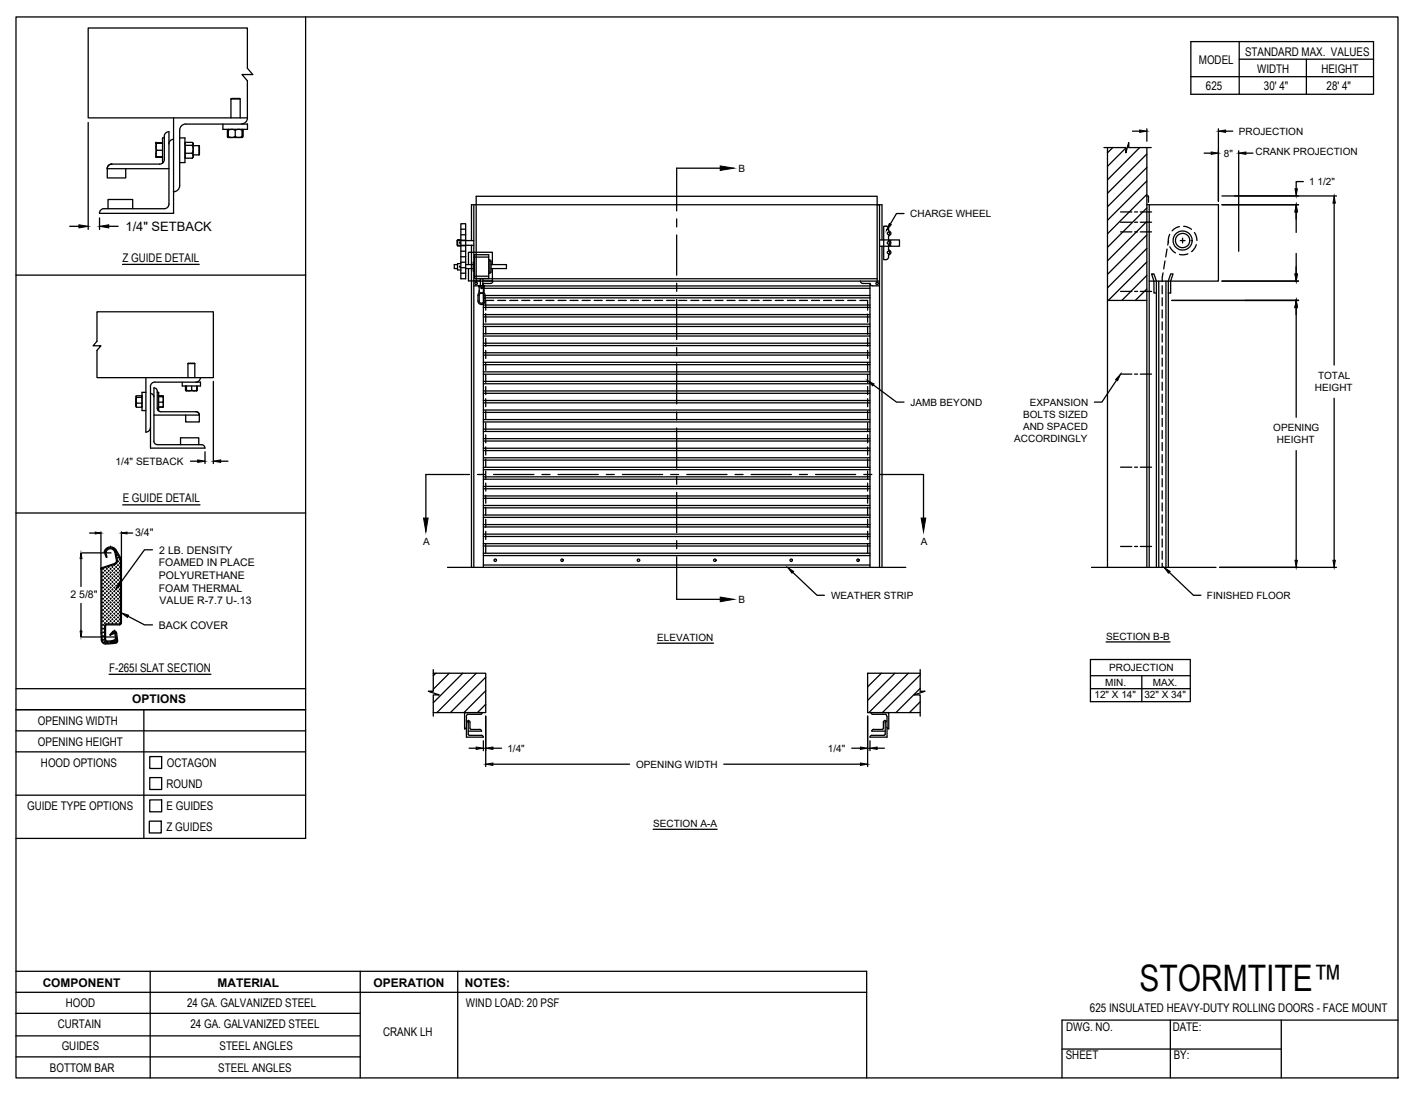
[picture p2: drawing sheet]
<svg xmlns="http://www.w3.org/2000/svg" width="279mm" height="216mm" viewBox="0 0 279 216" stroke-linecap="round" stroke-linejoin="round" font-family="sans-serif">
<!-- layer: ANNOTATIONS -->
<g fill="none" stroke="#000" stroke-width=".25">
<path d="M17.4 24.2v21.1M223.5 25.9h1.4M226.3 25.4v2.5M237.6 30.2h1.4M240.4 25.4v14.3M241.1 38.7h22.6M241.8 25.9h1.4M244.4 29.8v19.8M245.8 30.2h1.4M257.2 35.8h-1.4v1.5M13.8 44.7h1.8M19.6 43v2.3"/>
<path d="M21.5 44.7h1.8M178.4 42.1h-1.5l-1.2 2.1M231.2 59.3h25M241.1 55.5h15.1M241.1 40.4h15.1M255.8 41.8v4.1M255.8 50v4.1M263.2 40.1v32M42.1 75.3v16.2M172.3 76l4.6 3.4h1.5M220.3 75l-2.9 4.4h-1.5M255.8 60.7v21.7"/>
<path d="M263.2 78.6v32M37.6 91h1.4M40.4 89.2v2.3M43.5 91h1.5M255.8 88.9v21.7M16 110.2v5.5M16 119.1v5.5M16.2 109.1h5.7M17.7 105.2h1.1M19.9 105v7.2M24 105v5.5M25.1 105.2h1.1"/>
<path d="M30.1 108.5h-1.6l-4.8 6.6M156.4 112.9l4.8 4.6h1.5M230.7 112.9l4.8 4.6h1.5M240.6 112h23.1M16.2 125.7h6.4M25.3 121.6l3.2 1.7h1.6M129.7 126.9h11.1M215.2 130.2h19.7v8.3h-19.7zM215.2 133.4h19.7M215.2 135.9h19.7M218.2 126.7h12.7M225.3 133.4v5.1"/>
<path d="M92.6 147.7h1.4M95.4 146.2v1.9M95.8 141.3v10M97.3 147.7h1.7M97.3 150.8h26.9M142.8 150.8h27M168.1 147.7h1.7M171.2 141.3v10M171.7 146.2v1.9M173.1 147.7h1.4M128.9 163.7h12.6"/>
</g>
<!-- layer: CRANK LH -->
<g fill="none" stroke="#000" stroke-width=".25">
<path d="M217.8 29.1h4.3v1.1l.6-2v.9h4.5M218.5 29.1v82.9M219.6 29.1l-1.1 1.1M222.1 29.2l-3.6 3.6M222.7 28.6l-.2 .2M224.9 29.1l-6.4 6.4M226.3 38.7h.3v1.2M226.3 30.4l-7.8 7.8M226.3 33l-7.8 7.8M226.3 35.7l-7.8 7.8M226.3 38.4l-7.8 7.7M226.3 29.1v82.9"/>
<path d="M90.3 52.2h-.7v.8h.7M90.8 47.9h.1M90.8 52.6h.1M90.9 47.3h-.6v1.3h.6M90.9 44.2h1v10.8h-1zM90.9 48.5h1M90.9 47.4h1M90.9 53.9h1M90.9 52.8h1M90.9 51.8h1M90.9 50.7h1M90.9 49.6h1"/>
<path d="M90.9 46.3h1M90.9 45.2h1M90.9 52h-.6v1.3h.6M91.9 52.2h1.5M91.9 53h1.5M92.4 52.2v-2.4h4.8v2.4M92.4 53v2.4h2.4M93 48.4v63.6M93.5 47.5h-3.3v.9h3.3M93.5 40.4v71.6M93.5 55.5h80M93.6 51.8h-.2v1.7h.2"/>
<path d="M93.6 50.3h2.8v4.7h-2.8zM93.6 54.5h2.8M93.6 50.7h2.8M94 55.5v-16.8h79.1v16.8M94 55h79.1M94.5 57.4a.48 .48 0 0 0 .5 .4 .48 .48 0 0 0 .5-.4v-.8h-.9v.8M94.5 58.3a.48 .48 0 0 1 .5-.5 .48 .48 0 0 1 .5 .5v1.1a.49 .49 0 0 1-.5 .5 .49 .49 0 0 1-.5-.5M94.5 56.6v-.2h1l.1 .1-.1 .1M94.6 58.3v1.1M94.6 57.5l-.3 .6a2.48 2.48 0 0 0 .2 1.8 .71 .71 0 0 0 .8 .1 .71 .71 0 0 0 .4-.6M94.8 55v1.4M95.3 55v1.4"/>
<path d="M95.4 55.9l-.3 .4-.2 .1h-1.4M95.4 55.9v56.1M95.4 56.4h76.3M95.4 58.8h76.3M95.4 58.3h76.3M95.4 56.9h76.3M95.5 57.5l.2 .8M95.7 58.3v1.1M96.4 51.3h.3v2.7h-.3M96.7 51.5h.2v2.2h-.2M96.9 52.2h3v.8h-3M97.2 53v2.4h-1.9"/>
<path d="M97.3 55.5l-.3 .4h-.2h-1.4M97.4 59.3h-1.6v1.9M98.2 59.3h1.6M100.6 59.3h1.6M103 59.3h1.5M105.3 59.3h1.6M107.7 59.3h1.6M110.1 59.3h1.6M112.5 59.3h1.6M114.9 59.3h1.6M117.2 59.3h1.6M119.6 59.3h1.6"/>
<path d="M122 59.3h1.6M124.4 59.3h1.6M126.8 59.3h1.6M129.2 59.3h1.5M131.5 59.3h1.6M133.9 59.3h1.6M136.3 59.3h1.6M138.7 59.3h1.6M141.1 59.3h1.6M143.4 59.3h1.6M145.8 59.3h1.6M148.2 59.3h1.6"/>
<path d="M150.6 59.3h1.6M153 59.3h1.6M155.4 59.3h1.6M157.7 59.3h1.6M160.1 59.3h1.6M162.5 59.3h1.6M164.9 59.3h1.6M167.3 59.3h1.5M169.7 59.3h1.5v1.9M169.8 55.5l.2 .4h.3M170.3 55.9h1.4M171.7 55.9v56.1"/>
<path d="M171.7 55.9v.3l.4 .2h1.4M173.5 47.3h4v1.3h-4M173.5 40.4v71.6M174 47.3v-6.9h-81v7.1M174 48.6v63.4M175.3 49.3a.48 .48 0 0 1 .5 .5 .48 .48 0 0 1-.5 .5v.7l-.5 .2M175.3 47.5a.48 .48 0 0 1 .5 .4 .48 .48 0 0 1-.5 .5M175.3 47.5v-1a.47 .47 0 0 0 .5-.4 .47 .47 0 0 0-.5-.5v-.7l-.2-.2-.7-.1v6.6h.5M175.3 47.5h.5M175.3 48.4h.5M175.3 48.4v1M218.5 59.3h7.8"/>
<path d="M221.1 41.8h2.2M221.1 43.9h2.2M221.1 45.8h2.2M221.1 57.5h2.2M223.9 41.8h.6M223.9 43.9h.6M223.9 45.8h.6M223.9 57.5h.6M225 41.8h2.2M225 43.9h2.2M225 45.8h2.2M225 57.5h2.2"/>
<path d="M226.3 40.4h14.1v15.1h-13.6M226.3 41l-7.8 7.8M226.3 43.7l-7.8 7.8M226.3 46.4l-7.8 7.7M226.3 49l-7.8 7.8M226.3 51.7l-7.6 7.6M226.3 54.4l-4.9 4.9M226.3 57l-2.3 2.3M226.8 40.4v71.6M228.2 57.8h-.5v-2.3l-.5-1.4h.5l.5 1.4v56.5M228.6 55.5v56.5M229.3 56.4v1.6"/>
<path d="M229.3 58.8v1.5M229.5 53.8l-.2 1.8M229.9 51.5l-.3 1.6M230.1 55.5v56.5M230.3 49.1l-.3 1.6M230.5 57.8h.5v-2.3l.5-1.4h-.5l-.5 1.4v56.5M230.6 47.5l-.2 .9M230.8 46.2l-.3 1 .1 .7M230.8 48.7l.5 .7 .6 .5M232.7 44.7l-.6 .2-.8 .7M232.9 47.5h.9M233.3 47v.9"/>
<path d="M233.6 44.7l.8 .2 .7 .4M234.4 50.1l-.9 .2-.8-.1M235.7 45.9l.3 .6 .2 1M236.1 48.3l-.3 .6-.7 .8M95.4 73.9h76.3M95.4 79.5h76.3M95.4 79h76.3M95.4 77.6h76.3M95.4 77.2h76.3M95.4 75.7h76.3M95.4 75.3h76.3M95.4 73.4h76.3"/>
<path d="M95.4 72h76.3M95.4 71.5h76.3M95.4 70.1h76.3M95.4 69.6h76.3M95.4 68.2h76.3M95.4 67.7h76.3M95.4 66.3h76.3M95.4 65.8h76.3M95.4 64.4h76.3M95.4 64h76.3M95.4 62.5h76.3M95.4 62.1h76.3"/>
<path d="M95.4 60.7h76.3M95.4 60.2h76.3M95.8 62v1.6M95.8 64.4v1.6M95.8 66.8v1.5M95.8 69.2v1.5M95.8 71.5v1.6M95.8 73.9v1.6M95.8 76.3v1.6M95.8 78.7v1.6M171.2 62v1.6M171.2 64.4v1.6"/>
<path d="M171.2 66.8v1.5M171.2 69.2v1.5M171.2 71.5v1.6M171.2 73.9v1.6M171.2 76.3v1.6M171.2 78.7v1.6M221.1 73.8h2.2M223.9 73.8h.6M225 73.8h2.2M229.3 61.2v1.5M229.3 63.5v1.6M229.3 65.9v1.6"/>
<path d="M229.3 68.3v1.6M229.3 70.7v1.6M229.3 73v1.6M229.3 75.4v1.6M229.3 77.8v1.6M95.4 99.8h76.3M95.4 98.3h76.3M95.4 97.9h76.3M95.4 96.5h76.3M95.4 96h76.3M95.4 94.6h76.3M95.4 94.1h76.3"/>
<path d="M95.4 92.7h76.3M95.4 92.2h76.3M95.4 90.8h76.3M95.4 90.3h76.3M95.4 88.9h76.3M95.4 88.5h76.3M95.4 87h76.3M95.4 86.6h76.3M95.4 85.2h76.3M95.4 84.7h76.3M95.4 83.3h76.3M95.4 82.8h76.3"/>
<path d="M95.4 81.4h76.3M95.4 80.9h76.3M95.8 81v1.6M95.8 83.4v1.6M95.8 85.8v1.6M95.8 88.2v1.6M95.8 90.6v1.6M95.8 93v1.6M95.8 95.3v1.6M95.8 97.7v1.6M171.2 81v1.6M171.2 83.4v1.6"/>
<path d="M171.2 85.8v1.6M171.2 88.2v1.6M171.2 90.6v1.6M171.2 93v1.6M171.2 95.3v1.6M171.2 97.7v1.6M221.1 92.2h2.2M223.9 92.2h.6M225 92.2h2.2M229.3 80.2v1.6M229.3 82.6v1.6M229.3 85v1.6"/>
<path d="M229.3 87.3v1.6M229.3 89.7v1.6M229.3 92.1v1.6M229.3 94.5v1.6M229.3 96.9v1.5M229.3 99.3v1.5M88.3 112h90.4M95.4 111.5h76.3M95.4 109.6h76.3M95.4 109.2h76.3M95.4 107.8h76.3M95.4 107.3h76.3"/>
<path d="M95.4 105.9h76.3M95.4 105.4h76.3M95.4 104h76.3M95.4 103.5h76.3M95.4 102.1h76.3M95.4 101.6h76.3M95.4 100.2h76.3M95.8 100.1v1.6M95.8 102.5v1.6M95.8 104.9v1.5M95.8 107.3v1.9M171.2 100.1v1.6"/>
<path d="M171.2 102.5v1.6M171.2 104.9v1.5M171.2 107.3v1.9M221.1 107.8h2.2M223.9 107.8h.6M225 107.8h2.2M229.3 101.6v1.6M229.3 104v1.6M229.3 106.4v1.6M229.3 108.8v1.6M229.3 111.1v.9M85.1 136.4l-.2 .2"/>
<path d="M85.5 132.9h10.3v7.7h-10.3M85.5 132.1v4.3h-1l2.2 .7h-1.2v4.2M86 132.9l-.5 .5M88.6 132.9l-3.1 3.1M91.3 132.9l-5.8 5.8M94 132.9l-7.8 7.7M95.8 133.6l-6.9 7M95.8 136.3l-4.3 4.3M95.8 139l-1.6 1.6M171.2 132.9h.1M173.9 132.9l-2.7 2.7M176.6 132.9l-5.4 5.3"/>
<path d="M179.2 132.9l-7.7 7.7M181.6 132.9h-10.4v7.7h10.4M181.6 132.1v4.3h.9l-2.1 .7h1.2v4.2M181.6 133.2l-7.5 7.4M181.6 135.8l-4.8 4.8M181.6 138.5l-2.1 2.1M92 142.3l.4 .3M92 141.5v4h3.4l-.4-.4h-2.4M92.7 143.7l.3 .3h1.8l.2 .3h-2.6M92.7 143.7v-1.2l-.3-.3v2.7l.2 .2M95.2 140.6l-.4 .4h-2.6l-.2 .4M95.2 140.6h-3.5v3.2l.3-.3"/>
<path d="M172.4 143.9l-.4 .4h2.7M174.3 143.7l-.2 .3h-1.7M175 141.4l-.2-.4h-2.6l-.3-.4h3.5v3.2l-.4-.3M175 142.3l-.3 .3M175 141.5v4h-3.3l.3-.4 2.6-.1 .1-2.8-.4 .3v1.2"/>
<circle cx="90.8" cy="52.6" r=".1"/>
<circle cx="90.8" cy="47.9" r=".1"/>
<circle cx="93.9" cy="55.9" r=".24"/>
<circle cx="95" cy="56.8" r=".12"/>
<circle cx="173.1" cy="55.9" r=".24"/>
<circle cx="175.3" cy="49.8" r=".24"/>
<circle cx="175.3" cy="46" r=".24"/>
<circle cx="175.3" cy="47.9" r=".24"/>
<circle cx="233.3" cy="47.5" r="1.88"/>
<circle cx="233.4" cy="47.5" r="1.41"/>
<circle cx="97.7" cy="110.6" r=".24"/>
<circle cx="110.9" cy="110.6" r=".24"/>
<circle cx="126" cy="110.6" r=".24"/>
<circle cx="141" cy="110.6" r=".24"/>
<circle cx="156.1" cy="110.6" r=".24"/>
<circle cx="169.3" cy="110.6" r=".24"/>
</g>
<!-- layer: 0 -->
<path d="M257.8 11.7v6.9M215.4 112h24.5" fill="none" stroke="#000" stroke-width=".25"/>
<!-- layer: CRANK LH -->
<path d="M95.8 62.1h.1" fill="none" stroke="#000" stroke-width=".2"/>
<!-- layer: ANNOTATIONS -->
<g fill="#000" stroke="#000" stroke-width=".2">
<path d="M224.9 25.7l1.4 .2-1.4 .2zM239 30l1.4 .2-1.4 .3zM240.4 25.9l1.4-.2v.4zM244.4 30.2l1.4-.2v.5zM255.5 37.3h.5l-.2 1.4zM15.6 44.4l1.8 .3-1.8 .3zM19.6 44.7l1.9-.3v.6zM175.5 44.1l.4 .2-1 1.1zM255.5 54.1h.5l-.2 1.4zM255.8 40.4l.2 1.4h-.5zM263.2 38.7l.3 1.4h-.5zM171.2 75.1l1.3 .7-.3 .4z"/>
<path d="M221.1 73.8l-.6 1.3-.4-.2zM255.8 59.3l.2 1.4h-.5zM39 90.8l1.4 .2-1.4 .2zM42.1 91l1.4-.2v.4zM16 109.1l.2 1.1h-.4zM18.8 105l1.1 .2-1.1 .2zM23.5 115l.4 .3-1.1 1zM24 105.2l1.1-.2v.4zM155.4 112l1.2 .8-.3 .3zM229.7 112l1.2 .8-.4 .3zM255.5 110.6h.5l-.2 1.4zM263 110.6h.5l-.3 1.4z"/>
<path d="M15.8 124.6h.4l-.2 1.1zM23.9 120.9l1.5 .5-.3 .5zM94 147.4l1.4 .3-1.4 .2zM95.8 147.7l1.5-.3v.5zM95.8 150.8l1.5-.2v.4zM169.8 147.4l1.4 .3-1.4 .2zM169.8 150.6l1.4 .2-1.4 .2zM171.7 147.7l1.4-.3v.5z"/>
</g>
<!-- layer: SECTION CUTS -->
<g fill="none" stroke="#000" stroke-width=".25">
<path d="M142.1 33.2h-8.6v8.4M133.5 43.2v1.6M133.5 46.4v7.9M133.5 55.9v1.6M133.5 59.1v7.9M133.5 68.6v1.6M133.5 71.8v7.9M92.6 93.6h-8.6v8.6M94.2 93.6h1.6M97.4 93.6h7.9M106.9 93.6h1.6M110.1 93.6h7.9"/>
<path d="M119.6 93.6h1.6M122.8 93.6h7.9M132.3 93.6h1.6M133.5 81.3v1.6M133.5 84.5v7.9M133.5 94v1.6M133.5 97.2v7.9M135.5 93.6h7.9M145 93.6h1.6M148.2 93.6h7.9M157.7 93.6h1.6M160.9 93.6h7.9"/>
<path d="M170.4 93.6h1.6M173.6 93.6h8.6v8.6M133.5 106.7v1.6M133.5 109.9v8.4h8.6"/>
</g>
<path d="M142.1 32.7l2.7 .5-2.7 .4zM83.6 102.2h.9l-.5 2.7zM142.1 117.8l2.7 .5-2.7 .4zM181.8 102.2h.9l-.5 2.7z" fill="#000" stroke="#000" stroke-width=".2"/>
<!-- layer: DETAILS -->
<g fill="none" stroke="#000" stroke-width=".25">
<path d="M45.6 19.5l.1-.1h1.6l.1 .1v3.8M45.6 19.5v3.8M45.6 19.5h1.8M22.1 32.4a.92 .92 0 0 0-1 .9h12.2M24.8 33.3v1.8h-3.6v-1.9a.88 .88 0 0 1 .9-.8h9.4a.92 .92 0 0 0 .9-.9v-4.6a.89 .89 0 0 1 .9-.9v14.3M30.8 31h.1M30.8 28.3h.1M30.8 31h1.3M30.9 31h1.2M32.1 28.3h-1.3M32.1 28.2l-1.3 .1M32.1 29.7h-1.2l-.1 .6 .1 .7h1.2"/>
<path d="M32.1 28.3h-1.2l-.1 .7 .1 .7M32.1 28.3h-1.3v2.7h.1M32.4 27.2h-.3v4.9h.1M34.2 27.5a.92 .92 0 0 0-.9 .9M34.2 23.3v18.8h-14.6a.92 .92 0 0 1 .9-.9M35.5 27.2h1v4.9h-1M36.5 31h.1M36.5 28.3h.1M36.5 28.7h1.4l.2 .8-.2 .7h-1.4M36.7 24.5a1.22 1.22 0 0 0-1.2 1.2v10.9a1.22 1.22 0 0 1-1.3 1.2M36.7 24.5h12.1v1h-4.8v-1M37.9 28.7l.2-.3-.2-.3h-1.4v3.1h1.4l.2-.5-.2-.5"/>
<path d="M38 28.2l.1 .1v2.7l-.2 .2M38.1 28.7h1.2M38.1 30.6h1.2M39.3 28.7v1.9M44.9 26.9l.1 .2M44.9 25.7l.1-.2v.2M44.9 25.7v1.3M45 26.9v.2M45 25.5l-.1 .2M45 25.7l.7-.2 .7 .2v1.2l-.7 .2-.7-.2zM45 26.9v.2h2.8M45 27v-1.4l-.1 .1 .1 1.3"/>
<path d="M46.4 25.7l.7-.2 .7 .2M46.4 26.9l.7 .2 .7-.2v-1.4v1.6M47.8 26.9v.2M47.8 25.5l.1 .2-.1 1.4M47.8 25.6l.1 .1-.1 1.4M48.8 23.3v-7.4l-1-1.2h2.1l-1.1-1.2v-8h-31.4v17.8h31.4M48.8 23.3a1.22 1.22 0 0 1-1.2 1.2M21.3 41.2v-1.8h4.9v1.8M33.3 40.3a.92 .92 0 0 1-.9 .9h-11.8M19.1 61.5h23v13h-23v-5.3l.8-1h-1.5l.7-.8zM26.8 79.8v.1M26.8 78.6h.1"/>
<path d="M26.9 78.2l-.1 2 .2 .2M27 78.4l-.2-.1 .2-.2h1v2.3h-1l-.2-.4 .2-.4M28 78.4h-1l-.2 .6 .2 .6h1M28 78.2h.1M28.8 77.4h-.8v3.6h.8M28.8 74.5v10.8M29.7 77.7a.67 .67 0 0 1 .7 .6M30.6 75.4a.87 .87 0 0 0-.9 .9v12.1h10.7a.67 .67 0 0 0-.6-.6l-8.8-.1a.67 .67 0 0 1-.6-.6M30.6 75.4h9v.8h-3.6v-.8M31 77.4h.3v3.6h-.1M31.3 78.3h.9v.5v.6h-.9M31.3 78.2h.9"/>
<path d="M31.3 78.1l.9 .1M32.2 79.4v.9h-.9M32.2 78.2v.1M32.2 78.2v2l-.9 .1M36.6 76.2v.8l.2 .1M36.7 76.2v.9M36.8 76.2v.8l.5 .1 .5-.1v-.8M36.8 77l-.1 .1h2.1M37.1 71.8v2.7M37.1 71.8h1.3M38.4 71.8v2.7M38.8 76.2v.8l-.5 .1-.5-.1"/>
<path d="M38.8 77v.1M38.9 76.2v.8l-.1 .1M38.9 77l-.1 .1M39.5 74.5a.9 .9 0 0 1-.9 .9M28 80.2h.1M29.7 84.4a.9 .9 0 0 1-.9 .9M30.4 81.9h8.9M31 80.6v-3.4a.67 .67 0 0 0-.6-.7v10.6M31 80.6a.67 .67 0 0 0 .7 .6l7 .1a.61 .61 0 0 1 .6 .6v1.4h-2.7v-1.4M32.2 80.2v.1M35.6 87.8v-1.4h3.6v1.4M38.6 81.2a.67 .67 0 0 1 .7 .7"/>
<path d="M19.9 112.3l.1 14a.88 .88 0 0 0 .8 .8M20.1 112l-.2 .3M20.2 112.2v14.1a.77 .77 0 0 0 1 .6l1.7-.2M20.3 117.4h.1M20.3 116.7h.1M20.3 116h.1M20.3 115.2h.1M20.3 114.5h.1M20.3 113.7h.1M20.3 113h.1M20.3 118.2h.1M20.3 118.9h.1"/>
<path d="M20.3 119.6h.1M20.3 112.3h.1M20.3 112.2v.2M20.3 112.9v.2M20.3 113.6v.2M20.3 114.4v.2M20.3 115.1v.2M20.3 115.9v.1M20.3 116.6v.2M20.3 117.3v.2M20.3 118.1v.2M20.3 118.8v.2"/>
<path d="M20.3 119.5v.2M20.5 109a1.29 1.29 0 0 1 1.1-1.1 1.29 1.29 0 0 1 1.3 .7l1 1.6M20.6 109l.1 .1M20.6 117.8h.2M20.6 117.1h.2M20.6 116.3h.2M20.6 115.6h.2M20.6 114.9h.2M20.6 114.1h.2M20.6 113.4h.2M20.6 112.6h.2M20.6 118.5h.2"/>
<path d="M20.6 119.3h.2M20.7 112.5v.2M20.7 113.3v.2M20.7 114v.2M20.7 114.7v.2M20.7 115.5v.2M20.7 116.2v.2M20.7 117v.2M20.7 117.7v.2M20.7 118.4v.2M20.7 119.2v.2M20.7 119.9v.2"/>
<path d="M21 109.5l.1 .5h-.1a1.11 1.11 0 0 1 .2-1.7 1.11 1.11 0 0 1 1.6 .7l.4 1.6M21 117.4h.2M21 116.7h.2M21 116h.2M21 115.2h.2M21 114.5h.2M21 113.7h.2M21 113h.2M21 118.2h.2M21 118.9h.2M21 119.6h.2M21 112.3h.2"/>
<path d="M21.1 112.2v.2M21.1 112.9v.2M21.1 113.6v.2M21.1 114.4v.2M21.1 115.1v.2M21.1 115.9v.1M21.1 116.6v.2M21.1 117.3v.2M21.1 118.1v.2M21.1 118.8v.2M21.1 119.5v.2M21.4 117.8h.1"/>
<path d="M21.4 117.1h.1M21.4 116.3h.1M21.4 115.6h.1M21.4 114.9h.1M21.4 114.1h.1M21.4 113.4h.1M21.4 112.6h.1M21.4 111.9h.1M21.4 118.5h.1M21.4 119.3h.1M21.4 111.8v.2M21.4 112.5v.2"/>
<path d="M21.4 113.3v.2M21.4 114v.2M21.4 114.7v.2M21.4 115.5v.2M21.4 116.2v.2M21.4 117v.2M21.4 117.7v.2M21.4 118.4v.2M21.4 119.2v.2M21.4 119.9v.2M21.7 117.4h.2M21.7 116.7h.2"/>
<path d="M21.7 116h.2M21.7 115.2h.2M21.7 114.5h.2M21.7 113.7h.2M21.7 113h.2M21.7 118.2h.2M21.7 118.9h.2M21.7 119.6h.2M21.7 112.3h.2M21.8 112.2v.2M21.8 112.9v.2M21.8 113.6v.2"/>
<path d="M21.8 114.4v.2M21.8 115.1v.2M21.8 115.9v.1M21.8 116.6v.2M21.8 117.3v.2M21.8 118.1v.2M21.8 118.8v.2M21.8 119.5v.2M22.1 117.8h.2M22.1 117.1h.2M22.1 116.3h.2M22.1 115.6h.2"/>
<path d="M22.1 114.9h.2M22.1 114.1h.2M22.1 113.4h.2M22.1 112.6h.2M22.1 111.9h.2M22.1 118.5h.2M22.1 119.3h.2M22.2 111.8v.2M22.2 112.5v.2M22.2 113.3v.2M22.2 114v.2M22.2 114.7v.2"/>
<path d="M22.2 115.5v.2M22.2 116.2v.2M22.2 117v.2M22.2 117.7v.2M22.2 118.4v.2M22.2 119.2v.2M22.2 119.9v.2M22.2 108.2l.4 .3 1.1 1.8M22.5 117.4h.1M22.5 116.7h.1M22.5 116h.1M22.5 115.2h.1"/>
<path d="M22.5 114.5h.1M22.5 113.7h.1M22.5 113h.1M22.5 111.5h.1M22.5 118.2h.1M22.5 118.9h.1M22.5 119.6h.1M22.5 112.3h.1M22.6 111.4v.2M22.6 112.2v.2M22.6 112.9v.2M22.6 113.6v.2"/>
<path d="M22.6 114.4v.2M22.6 115.1v.2M22.6 115.9v.1M22.6 116.6v.2M22.6 117.3v.2M22.6 118.1v.2M22.6 118.8v.2M22.6 119.5v.2M22.7 109a.88 .88 0 0 0-1.1-.7 .88 .88 0 0 0-.6 1.1M22.7 109l.3 1.6-.1 .5-.3 .1M22.7 111.2l-2.6 .8M22.8 117.8h.2"/>
<path d="M22.8 117.1h.2M22.8 116.3h.2M22.8 115.6h.2M22.8 114.9h.2M22.8 114.1h.2M22.8 113.4h.2M22.8 112.6h.2M22.8 111.9h.2M22.8 118.5h.2M22.8 119.3h.2M22.9 111.3h.1M22.9 108.9v.1"/>
<path d="M22.9 111.8v.2M22.9 112.5v.2M22.9 113.3v.2M22.9 114v.2M22.9 114.7v.2M22.9 115.5v.2M22.9 116.2v.2M22.9 117v.2M22.9 117.7v.2M22.9 118.4v.2M22.9 119.2v.2M22.9 119.9v.2"/>
<path d="M23 111.1h.1M23 109.5h.2M23.1 109.4v.2M23.1 110.6a.67 .67 0 0 1-.4 .7l-2.5 .9M23.2 117.4h.2M23.2 116.7h.2M23.2 116h.2M23.2 115.2h.2M23.2 114.5h.2M23.2 113.7h.2M23.2 113h.2M23.2 111.5h.2"/>
<path d="M23.2 110.8h.2M23.2 110h.2M23.2 118.2h.2M23.2 118.9h.2M23.2 119.6h.2M23.2 112.3h.2M23.3 110v.2M23.3 110.7v.2M23.3 111.4v.2M23.3 112.2v.2M23.3 112.9v.2M23.3 113.6v.2"/>
<path d="M23.3 114.4v.2M23.3 115.1v.2M23.3 115.9v.1M23.3 116.6v.2M23.3 117.3v.2M23.3 118.1v.2M23.3 118.8v.2M23.3 119.5v.2M23.6 117.8h.1M23.6 117.1h.1M23.6 116.3h.1M23.6 115.6h.1"/>
<path d="M23.6 114.9h.1M23.6 114.1h.1M23.6 113.4h.1M23.6 112.6h.1M23.6 111.9h.1M23.6 111.1h.1M23.6 110.4h.1M23.6 118.5h.1M23.6 119.3h.1M23.7 110.3v.2M23.7 111.1v.2M23.7 111.8v.2"/>
<path d="M23.7 112.5v.2M23.7 113.3v.2M23.7 114v.2M23.7 114.7v.2M23.7 115.5v.2M23.7 116.2v.2M23.7 117v.2M23.7 117.7v.2M23.7 118.4v.2M23.7 119.2v.2M23.7 119.9v.2M23.7 110.2l.1 .3v12.5"/>
<path d="M23.8 110.1l.1 .4M24 110.6v12.4M20.3 123.3h.1M20.3 120.4h.1M20.3 121.1h.1M20.3 121.9h.1M20.3 122.6h.1M20.3 124.1h.1M20.3 124.8h.1M20.3 125.5h.1M20.3 126.3h.1M20.3 120.3v.2"/>
<path d="M20.3 121v.2M20.3 121.8v.1M20.3 122.5v.2M20.3 123.2v.2M20.3 124v.2M20.3 124.7v.2M20.3 125.4v.2M20.3 126.2v.2M20.6 120h.2M20.6 120.7h.2M20.6 121.5h.2M20.6 122.2h.2"/>
<path d="M20.6 123h.2M20.6 123.7h.1M20.6 124.4h.1M20.6 125.2h.1M20.6 125.9h.1M20.6 126.6h.2M20.6 126.2l.3 .4 .3 .1v.2M20.7 123.5v2.7M20.7 120.7v.1M20.7 121.4v.2M20.7 122.1v.2M20.7 122.9v.1"/>
<path d="M20.7 126.6v.1M21 120.4h.2M21 121.1h.2M21 121.9h.2M21 122.6h.2M21.1 120.3v.2M21.1 121v.2M21.1 121.8v.1M21.1 122.5v.2M21.1 126.8h.2M21.4 120h.1M21.4 120.7h.1"/>
<path d="M21.4 121.5h.1M21.4 122.2h.1M21.4 123h.1M21.4 120.7v.1M21.4 121.4v.2M21.4 122.1v.2M21.4 122.9v.1M21.7 120.4h.2M21.7 121.1h.2M21.7 121.9h.2M21.7 122.6h.2M21.8 120.3v.2"/>
<path d="M21.8 121v.2M21.8 121.8v.1M21.8 122.5v.2M21.8 126.8h.2M21.9 126.7v.2M22.1 120h.2M22.1 120.7h.2M22.1 121.5h.2M22.1 122.2h.2M22.1 123h.2M22.2 120.7v.1M22.2 121.4v.2"/>
<path d="M22.2 122.1v.2M22.2 122.9v.1M22.3 126.6h.2M22.4 124.8a.26 .26 0 0 1 .2-.1 .26 .26 0 0 1 .2 .2l.3 1.6-.2 .2M22.4 124.8l-.6 .6-.1-.1 .7-.8 .4 .1 .4 1.9M22.4 126.6v.1M22.5 120.4h.1M22.5 121.1h.1M22.5 121.9h.1M22.5 122.6h.1M22.6 120.3v.2M22.6 121v.2"/>
<path d="M22.6 121.8v.1M22.6 122.5v.2M22.8 120h.2M22.8 120.7h.2M22.8 121.5h.2M22.8 122.2h.2M22.8 123h.2M22.8 126.6h.2M22.9 120.7v.1M22.9 121.4v.2M22.9 122.1v.2M22.9 122.9v.1"/>
<path d="M22.9 126.6v.1M23 126a.83 .83 0 0 1-1.1 .6l-.7 .1M23.2 126.5v.2a3.5 3.5 0 0 1-2.4 .4M23.2 120.4h.2M23.2 121.1h.2M23.2 121.9h.2M23.2 122.6h.2M23.3 120.3v.2M23.3 121v.2M23.3 121.8v.1M23.3 122.5v.2M23.6 120h.1"/>
<path d="M23.6 120.7h.1M23.6 121.5h.1M23.6 122.2h.1M23.6 123h.1M23.7 120.7v.1M23.7 121.4v.2M23.7 122.1v.2M23.7 122.9v.1M23.8 122.9l-.2 .2h-2.6l-.2 .1-.2 .3M23.9 122.9l-.3 .4-2.7 .1-.1 2.8 .1 .2a2.22 2.22 0 0 0 1.9-.3l-.2-1.2-.4 .3-.1-.1"/>
</g>
<path d="M19.9 112.3h.1M21.8 107.9h.1M24 110.6h.1M22.6 124.5h.1" fill="none" stroke="#000" stroke-width=".2"/>
<!-- layer: ANNOTATIONS -->
<path d="M24 105.2h.1M16 124.5h.1" fill="none" stroke="#000" stroke-width=".2"/>
<!-- layer: TITLE BLOCK -->
<g fill="none" stroke="#000" stroke-width=".25">
<path d="M3.2 3.3h272.6v209.4h-272.6zM60.3 3.3v162.2h-57.1M235 8.2h36v10.4h-36zM235 15.1h36M244.5 11.7h26.5M244.5 8.2v10.4M3.2 54.3h57.1M24.2 52.2h15.1M24.2 99.6h15.3M3.2 101.2h57.1M3.2 135.9h57.1M21.5 133.1h20.1"/>
<path d="M3.2 140.1h57.1M3.2 144.2h57.1M3.2 148.4h57.1M3.2 156.9h57.1M28.4 140.1v25.4M29.5 149.3h2.4v2.4h-2.4zM29.5 153.5h2.4v2.3h-2.4zM29.5 157.9h2.4v2.3h-2.4zM29.5 162.1h2.3v2.3h-2.3zM3.2 200h67.9M3.2 195.8h167.8M3.2 191.7h167.8v21"/>
<path d="M29.6 191.7v21M71.1 191.7v21M90.3 191.7v21M3.2 208.6h67.9M3.2 204.4h67.9M209.6 207h43.2M230.9 201.3v11.4M252.8 201.3v11.4M275.8 201.3h-66.2v11.4"/>
</g>
<text font-size="7.2" x="224.9" y="195.5">STORMTITE™</text>
<text font-size="2.5" x="24.8" y="45.6">1/4&quot; SETBACK</text>
<g font-size="2.4">
<text x="245.7" y="11.1">STANDARD MAX. VALUES</text>
<text x="236.6" y="12.7">MODEL</text>
<text x="238" y="17.8">625</text>
<text x="248.1" y="14.4">WIDTH</text>
<text x="249.4" y="17.8">30' 4&quot;</text>
<text x="260.7" y="14.4">HEIGHT</text>
<text x="261.8" y="17.8">28' 4&quot;</text>
<text x="24.2" y="51.7">Z GUIDE DETAIL</text>
<text x="24.2" y="99.1">E GUIDE DETAIL</text>
<text x="21.5" y="132.6">F-265I SLAT SECTION</text>
<text x="7.5" y="143">OPENING WIDTH</text>
<text x="26.1" y="138.8">OPTIONS</text>
<text x="7.5" y="147.2">OPENING HEIGHT</text>
<text x="8.1" y="151.3">HOOD OPTIONS</text>
<text x="32.9" y="155.5">ROUND</text>
<text x="32.9" y="151.4">OCTAGON</text>
<text x="5.4" y="159.9">GUIDE TYPE OPTIONS</text>
<text x="32.9" y="159.9">E GUIDES</text>
<text x="32.9" y="164.1">Z GUIDES</text>
<text x="8.4" y="194.7">COMPONENT</text>
<text x="42.9" y="194.7">MATERIAL</text>
<text x="73.7" y="194.7">OPERATION</text>
<text x="91.7" y="194.7">NOTES:</text>
<text x="11.4" y="202.8">CURTAIN</text>
<text x="13" y="198.8">HOOD</text>
<text x="36.9" y="198.6">24 GA. GALVANIZED STEEL</text>
<text x="37.6" y="202.9">24 GA. GALVANIZED STEEL</text>
<text x="91.9" y="198.6">WIND LOAD: 20 PSF</text>
<text x="210.4" y="203.6">DWG. NO.</text>
<text x="215.1" y="199.8">625 INSULATED HEAVY-DUTY ROLLING DOORS - FACE MOUNT</text>
<text x="231.4" y="203.4">DATE:</text>
<text x="12.2" y="207.3">GUIDES</text>
<text x="43.3" y="207.2">STEEL ANGLES</text>
<text x="75.6" y="204.5">CRANK LH</text>
<text x="210.3" y="209.1">SHEET</text>
<text x="231.6" y="209">BY:</text>
<text x="9.8" y="211.5">BOTTOM BAR</text>
<text x="43.1" y="211.6">STEEL ANGLES</text>
</g>
<g font-size="2.1">
<text x="26.6" y="105.8">3/4&quot;</text>
<text x="31.3" y="111.8">FOAMED IN PLACE</text>
<text x="31.4" y="109.3">2 LB. DENSITY</text>
<text x="13.9" y="117.9">2 5/8&quot;</text>
<text x="31.3" y="116.8">FOAM THERMAL</text>
<text x="31.3" y="114.3">POLYURETHANE</text>
<text x="31.5" y="119.3">VALUE R-7.7 U-.13</text>
<text x="31.3" y="124.1">BACK COVER</text>
</g>
<g font-size="2">
<text x="244.4" y="26.6">PROJECTION</text>
<text x="145.7" y="34">B</text>
<text x="241.5" y="30.9">8&quot;</text>
<text x="247.7" y="30.6">CRANK PROJECTION</text>
<text x="258.3" y="36.5">1 1/2&quot;</text>
<text x="179.6" y="42.9">CHARGE WHEEL</text>
<text x="259.5" y="77.2">HEIGHT</text>
<text x="260.1" y="74.8">TOTAL</text>
<text x="179.7" y="80.1">JAMB BEYOND</text>
<text x="201.9" y="82.4">BOLTS SIZED</text>
<text x="203.2" y="80.1">EXPANSION</text>
<text x="200.1" y="87.2">ACCORDINGLY</text>
<text x="201.9" y="84.8">AND SPACED</text>
<text x="251.2" y="85.1">OPENING</text>
<text x="252" y="87.5">HEIGHT</text>
<text x="22.8" y="91.7">1/4&quot; SETBACK</text>
<text x="83.5" y="107.5">A</text>
<text x="181.7" y="107.5">A</text>
<text x="145.7" y="119.1">B</text>
<text x="164" y="118.2">WEATHER STRIP</text>
<text x="238.1" y="118.2">FINISHED FLOOR</text>
<text x="129.7" y="126.5">ELEVATION</text>
<text x="218.2" y="126.3">SECTION B-B</text>
<text x="216" y="137.7">12&quot; X 14&quot;</text>
<text x="218.1" y="135.4">MIN.</text>
<text x="218.9" y="132.5">PROJECTION</text>
<text x="225.8" y="137.7">32&quot; X 34&quot;</text>
<text x="227.5" y="135.4">MAX.</text>
<text x="100.1" y="148.4">1/4&quot;</text>
<text x="163.4" y="148.4">1/4&quot;</text>
<text x="125.5" y="151.5">OPENING WIDTH</text>
<text x="128.9" y="163.2">SECTION A-A</text>
</g>
</svg>
